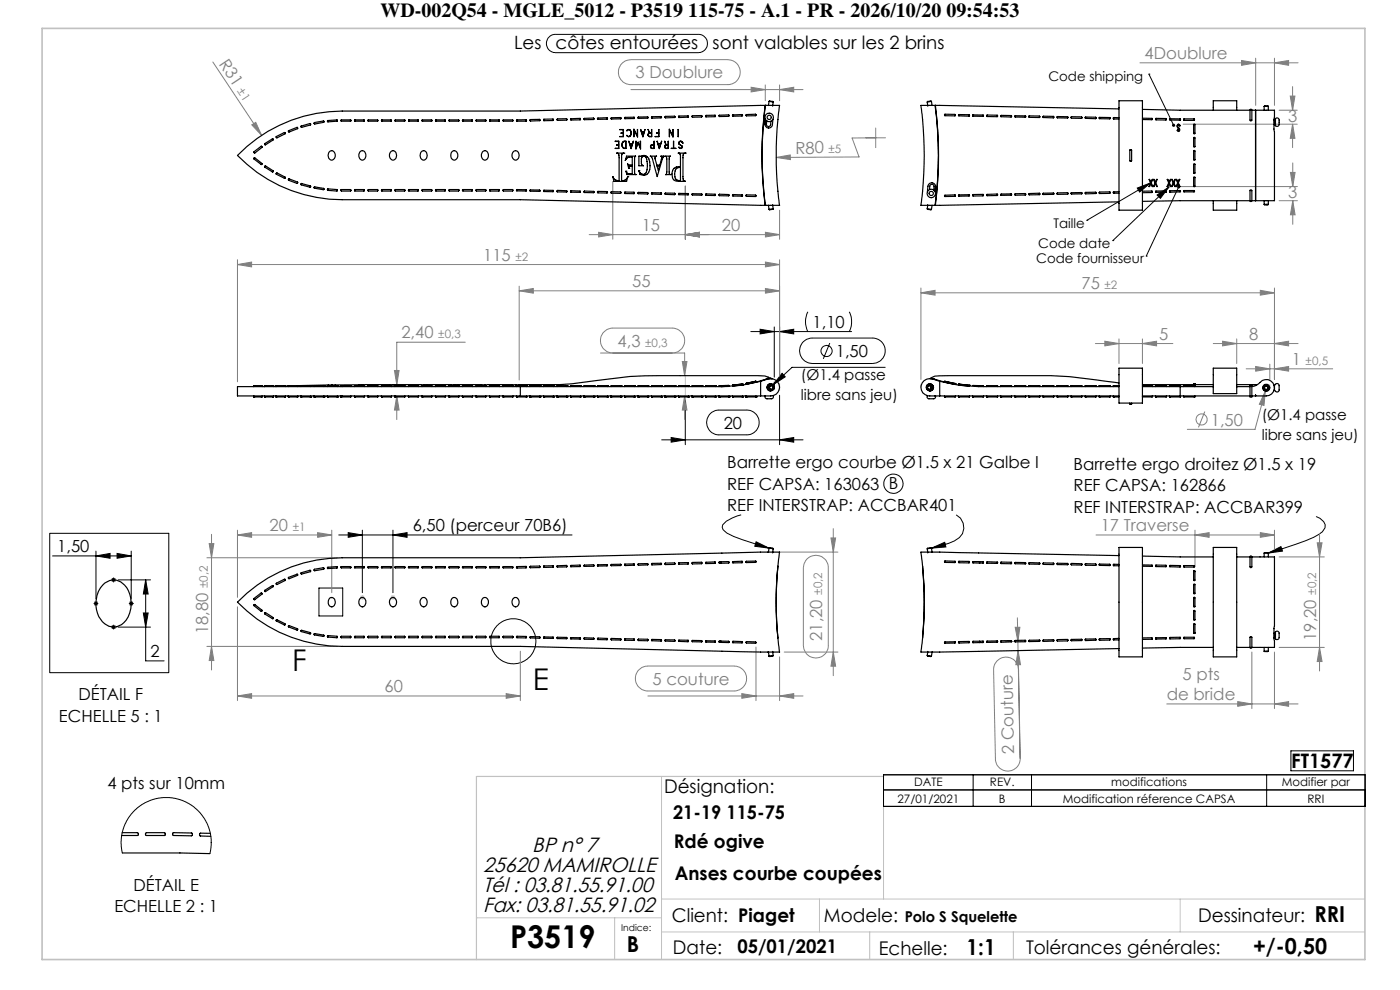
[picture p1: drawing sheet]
<svg xmlns="http://www.w3.org/2000/svg" width="297mm" height="210mm" viewBox="0 0 297 210" stroke-linecap="round" stroke-linejoin="round" font-family="sans-serif">
<g fill="none" stroke="#c0c0c0" stroke-width=".21">
<path d="M195.4 81.5v.8M269.4 81.6v.8M76.4 126.7h1M76.5 126.4l.7 .7M76.9 126.2v1M77.2 126.4l-.7 .7M82.9 126.7h1M83 126.4l.7 .7M83.4 126.2v1M83.7 126.4l-.7 .7M140.3 164.7v38.8M187.4 164.7v26"/>
<path d="M101.1 194.7h39.2M130.4 194.7v8.8M140.3 197.7h149.3M140.3 190.7h149.3M173.8 190.7v7M184.5 197.7v5.8M215 197.7v5.8M250.4 190.7v7"/>
<circle cx="163.5" cy="82.1" r=".74"/>
</g>
<path d="M187.4 164.7h-86.3v38.8" fill="none" stroke="#c0c0c0" stroke-width=".25"/>
<path d="M8.9 6h280.7v197.5h-280.7z" fill="none" stroke="#c0c0c0" stroke-width=".35"/>
<g fill="none" stroke="#808080" stroke-width=".21">
<path d="M45.2 13.2l10.3 15.5M131.8 13.6a2.65 2.65 0 0 1 2-.9h20.6a2.65 2.65 0 0 1 2.6 2.6 2.65 2.65 0 0 1-2.6 2.6h-20.6a2.65 2.65 0 0 1-2.4-1.5 2.65 2.65 0 0 1 .4-2.8zM133.8 19h36.6M159.3 18.5l3 .5-3 .5zM162.3 18v3.4M165.4 19l3-.5v1zM165.4 18v3.4M241.8 13.3h33.6M263.4 12.8l3 .5-3 .6zM266.4 12.3v10.1M270.4 13.3l3-.5v1.1zM270.4 12.3v10.1"/>
<path d="M274.2 18.4v5M53.4 26.5l.9-.5 1.2 2.7zM130 38.5v12.3M145.4 39.5v11.3M164.7 33.4l2.9-.5 .1 1zM183.7 29.2h4.2M185.8 29.2l-5 .1 1.4 4-17.5 .1M185.8 27.2v4.1M250.5 39.6h24.7M251 26.3h24.2M271.4 23.4h3.8M273.7 20.4h1l-.5 3z"/>
<path d="M273.8 36.6h.9l-.5 3zM274.2 26.3l.5 3h-1zM274.2 26.3v5M274.2 34.6v5M50.4 56.1l3-.5v1zM50.4 55.1v25.9M50.4 56.1h115M125 49.8h40.4M127 49.3l3 .5-3 .5zM145.4 49.8l3-.5v1zM162.4 55.6l3 .5-3 .5zM162.4 49.3l3 .5-3 .5z"/>
<path d="M165.4 55.1v25.3M165.4 44.6v6.2M271.4 42.6h3.8M274.2 42.6l.5 3h-.9zM274.2 42.6v5M83.7 78.6h1l-.5 3zM98.7 72.6h-14.5v9M110.1 61.7l3-.5v1zM110.1 60.7v19.9M110.1 61.7h55.3M127.4 74.9h17.8v4.8M130 74.9a2.65 2.65 0 0 1-2.6-2.7 2.65 2.65 0 0 1 2.6-2.6h12.6a2.65 2.65 0 0 1 2.6 2.6 2.65 2.65 0 0 1-2.6 2.7"/>
<path d="M144.3 79.7h.1M144.7 76.7h1l-.5 3zM162.4 61.2l3 .5-3 .5zM195.4 62.1l3-.5v1zM195.4 61.1v19.4M195.4 62.1h75M232.4 72.9h16.4M234.4 72.4l3 .5-3 .5zM237.4 71.9v5.2M242.4 72.9l3-.5v1zM242.4 71.9v5.2M257.4 72.9h18"/>
<path d="M259.4 72.4l3 .5-3 .5zM262.4 71.9v5.2M264.4 78.2h18.3M266.4 77.7l3 .5-3 .5zM267.4 61.6l3 .5-3 .5zM269.4 77.2v3.4M270.4 72.9l3-.5v1zM270.4 78.2l3-.5v1zM270.4 61.1v19.4M83.2 81.6h4.9M84.2 84l.5 3h-1zM84.2 84v5"/>
<path d="M144.3 84h.1M145.2 84l.5 3h-1zM145.2 84v5M255.6 87.3l-1.4 3.4M268.4 83l-.3 3-.9-.2zM268.4 83l-2.2 8.1h-14.3M43.9 118.3h27.7M44.4 115.3h1l-.5 3zM44.9 113.3v28.8M50.4 113.5l3-.5v1zM50.4 112.5v14.2M50.4 113.5h20"/>
<path d="M67.4 113l3 .5-3 .5zM70.4 112.5v13.2M165.3 117.1h12.5M171.2 118.6a2.65 2.65 0 0 1 2.9-.6 2.65 2.65 0 0 1 1.6 2.4v16.5a2.65 2.65 0 0 1-2.6 2.7 2.65 2.65 0 0 1-2.7-2.7v-16.5l.2-.9zM176.3 114.1h1l-.5 3zM176.8 112.1v31.2M232.5 113.5h37.9M253.5 113.5l3-.5v1zM253.5 112.5v7.7M267.4 113l3 .5-3 .5zM270.4 112.5v4.6M271.4 118.1h9.6"/>
<path d="M279.4 115.1h1.1l-.6 3zM279.9 113.1v29.2M43.9 137.1h27.7M44.9 137.1l.5 3h-1zM50.4 128.7v19.9M110.4 138.1v10.5M160.4 137.3v11.3M165.4 139.3v9.3M166.4 138.3h11.4M176.8 138.3l.5 3h-1zM215.4 133.1h1l-.5 3zM215.8 131l.1 5.1"/>
<path d="M215.9 136.1l.1 1.9M216 138l.5 3h-1zM216 138l.4 22.9M216.9 136l-3.6 .1M265.6 138.3v12M270.4 138.3v12M271.4 137.3h9.6M279.9 137.3l.6 3h-1.1zM50.4 147.6l3-.5v1zM50.4 147.6h60M107.4 147.1l3 .5-3 .5zM135.4 142.2a2.65 2.65 0 0 1 2-.9h18.4a2.65 2.65 0 0 1 2.6 2.6 2.65 2.65 0 0 1-2.6 2.7h-18.4a2.65 2.65 0 0 1-2.4-1.5 2.65 2.65 0 0 1 .4-2.9z"/>
<path d="M137.4 147.6h33M157.4 147.1l3 .5-3 .5zM165.4 147.6l3-.5v1zM211.5 140.2a2.65 2.65 0 0 1 2.9-.6 2.65 2.65 0 0 1 1.7 2.4l.3 18.9a2.63 2.63 0 0 1-2.5 2.7 2.63 2.63 0 0 1-2.7-2.6l-.4-18.9a2.67 2.67 0 0 1 .7-1.9zM247.5 149.3h27.9M262.6 148.8l3 .5-3 .5zM270.4 149.3l3-.5v1z"/>
<circle cx="254.9" cy="89" r="1.18"/>
</g>
<g fill="none" stroke="#000" stroke-width=".21">
<path d="M116.6 7.8l.5-.4 .6-.1h30.4a1.94 1.94 0 0 1 2 1.9 1.94 1.94 0 0 1-2 2h-30.2a1.95 1.95 0 0 1-1.8-1.3 1.95 1.95 0 0 1 .5-2.1zM243.7 15.7h.1M243.7 15.7l5.3 10.9M241.3 39.9l2.8-1.1-2.3 1.9zM244.1 38.8l-13.5 7.9M248 39.6l-11.9 11.4M250 39.6l-6.8 14.7M230.6 46.7h.1M236.1 51h.1M243.2 54.3h.1M245.5 41.4l2.5-1.8-1.8 2.5zM159.3 70.3h21.4"/>
<path d="M161.3 69.8l3 .5-3 .5zM164.3 69.3v10.7M165.4 70.3l3-.5v1zM165.4 69.3v11.1M165.9 79.2l.7 .7-2.6 1.7zM170.3 72.7l.1-.2a2.57 2.57 0 0 1 1.9-.8h12.8a2.7 2.7 0 0 1 2.7 2.7 2.7 2.7 0 0 1-2.7 2.7h-12.8a2.72 2.72 0 0 1-2.4-1.6 2.72 2.72 0 0 1 .4-2.8zM171.4 66.1l-.2 .3a4.8 4.8 0 0 0 .2 3.9M176 72.8l-1.3 3.3M180.2 66.1a4.7 4.7 0 0 1 0 4.2M187.8 77.9h-19.8l-4 3.7M140.4 93.3h30M142.4 92.8l3 .5-3 .5z"/>
<path d="M145.4 85v9.3M150.7 87.8l.1-.2a2.58 2.58 0 0 1 1.7-.6h5.9a2.63 2.63 0 0 1 2.6 2.6 2.63 2.63 0 0 1-2.6 2.6h-5.9a2.64 2.64 0 0 1-2.4-1.6 2.64 2.64 0 0 1 .6-2.8zM164.3 81v1.5M165.4 93.3l3-.5v1zM165.4 83.8v10.5M11.1 117.9h16.7M20.4 117.9l3-.5v1zM20.4 116.9v10.1M24.8 117.4l3 .5-3 .5zM27.8 116.9v10.1M71.9 113.5h49.5M73.9 113l3 .5-3 .5z"/>
<path d="M76.9 112.5v13.2M83.4 113.5l3-.5v1zM83.4 112.5v13.2M157.2 109.2a7.9 7.9 0 0 0-3.9 2.1l-.1 .5 .2 .6 .8 .7a49.1 49.1 0 0 0 8.9 3.2M160.4 114.9l2.7 1.4-3-.4zM197.6 116.3l2.8-1.3 .3 1zM202.8 109.2a3 3 0 0 1 1.7 2.9 3 3 0 0 1-2 2.7l-1.3 .5-3.6 1M269 117.3l2.7-1.4 .4 1zM279.2 109.6a2.21 2.21 0 0 1 1.9 2.4 6.9 6.9 0 0 1-4.1 2.7l-8 2.6M19.9 128h.9M20 127.7l.7 .7M20.4 127.5v1"/>
<path d="M20.7 127.7l-.7 .7M23.6 123h1M23.6 133h1M23.7 122.7l.7 .7M23.7 132.7l.7 .7M24.1 122.5v1M24.1 132.5v1M24.4 122.7l-.7 .7M24.4 132.7l-.7 .7M25.1 123h6.8M25.1 133h6.8M27.3 128h1.1"/>
<path d="M27.5 127.7l.7 .7M27.8 127.5v1M28.2 127.7l-.7 .7M30.4 130h1l-.5 3zM30.9 123v17.2h3.9M30.9 123l.5 3h-1zM67.7 124.7h5v6h-5zM273.9 159.3h13.2v4.2h-13.2zM187.4 164.4h102.2v6.7h-102.2zM206.4 164.4v6.7M218.8 164.4v6.7M268.7 164.4v6.7"/>
<path d="M289.6 167.6h-102.2"/>
<circle cx="175.4" cy="74.5" r="1.18"/>
<circle cx="189.5" cy="102.6" r="2.05"/>
<circle cx="108.9" cy="136" r="4.8"/>
</g>
<path d="M145.4 79.7v4.3M165.4 81.3v1.5M270.4 81.5v1.4M70.4 126.7v.3" fill="none" stroke="#c0c0c0" stroke-width=".21" stroke-dasharray="6.3 1.3 1.3 1.3 1.3 1.3"/>
<g fill="#000">
<path d="M248.8 26.3h-.1a.33 .33 0 0 0 0 .5 .33 .33 0 0 0 .4 .1l-.1-.3 .1 .3 .2-.3a.33 .33 0 0 0-.1-.3 .33 .33 0 0 0-.4 0zM241.3 39.9l2.8-1.1-2.3 1.9zM245.5 41.4l2.5-1.8-1.8 2.5zM249.8 39.4a.32 .32 0 0 0 0 .5 .32 .32 0 0 0 .5-.1 .32 .32 0 0 0-.1-.4l-.2 .2 .2-.2z"/>
<path d="M142.4 92.8l3 .5-3 .5zM165.4 93.3l3-.5v1zM165.9 79.2l-1.9 2.4 2.6-1.7zM165.4 70.3l3-.5v1zM161.3 69.8l3 .5-3 .5zM73.9 113l3 .5-3 .5zM83.4 113.5l3-.5v1zM30.9 123l.5 3h-1zM30.4 130h1l-.5 3zM20.4 117.9l3-.5v1zM24.8 117.4l3 .5-3 .5z"/>
<path d="M160.4 114.9l2.7 1.4-3-.4zM197.6 116.3l2.8-1.3 .3 1zM269 117.3l2.7-1.4 .4 1z"/>
</g>
<g fill="#808080">
<path d="M53.4 26.5l.9-.5 1.2 2.7z"/>
<path d="M164.7 33.4l2.9-.5 .1 1z"/>
<path d="M195.4 62.1l3-.5v1zM267.4 61.6l3 .5-3 .5zM162.4 55.6l3 .5-3 .5zM50.4 56.1l3-.5v1zM144.7 76.7h1l-.5 3zM145.2 84l.5 3h-1zM259.4 72.4l3 .5-3 .5zM270.4 72.9l3-.5v1zM162.4 61.2l3 .5-3 .5zM110.1 61.7l3-.5v1zM266.4 77.7l3 .5-3 .5zM270.4 78.2l3-.5v1zM50.4 113.5l3-.5v1zM67.4 113l3 .5-3 .5z"/>
<path d="M234.4 72.4l3 .5-3 .5zM242.4 72.9l3-.5v1zM268.4 83l-1.2 2.8 .9 .2zM84.2 84l.5 3h-1zM83.7 78.6h1l-.5 3zM145.4 49.8l3-.5v1zM127 49.3l3 .5-3 .5zM145.4 49.8l3-.5v1zM162.4 49.3l3 .5-3 .5zM273.8 36.6h.9l-.5 3zM274.2 42.6l.5 3h-.9zM274.2 26.3l.5 3h-1zM273.7 20.4h1l-.5 3zM270.4 13.3l3-.5v1.1zM263.4 12.8l3 .5-3 .6zM157.4 147.1l3 .5-3 .5zM165.4 147.6l3-.5v1zM262.6 148.8l3 .5-3 .5zM270.4 149.3l3-.5v1zM253.5 113.5l3-.5v1zM267.4 113l3 .5-3 .5zM50.4 147.6l3-.5v1zM107.4 147.1l3 .5-3 .5z"/>
<path d="M279.4 115.1h1.1l-.6 3zM279.9 137.3l.6 3h-1.1zM44.4 115.3h1l-.5 3zM44.9 137.1l.5 3h-1z"/>
<path d="M176.3 114.1h1l-.5 3zM176.8 138.3l.5 3h-1z"/>
<path d="M215.4 133.1h1l-.5 3zM216 138l.5 3h-1z"/>
<path d="M159.3 18.5l3 .5-3 .5zM165.4 19l3-.5v1z"/>
</g>
<g fill="none" stroke="#000" stroke-width=".25">
<path d="M50.4 33a31.1 31.1 0 0 1 22.2-9.4h37.8l55-1.2a80 80 0 0 0 0 21.2l-55-1.2h-37.8a31 31 0 0 1-22.2-9.4zM53.9 32.2l1.5-1.2 .2 .1-1.5 1.3h-.2zM53.9 33.5l1.7 1.2-.1 .2h-.1l-1.5-1.2zM56.1 30.5l1.7-1.1 .2 .2-1.7 1.2zM56.2 35.2l1.8 1-.1 .2-.1 .1-1.6-1.1zM58.6 29l1.9-.9v.3l-1.7 .8zM58.6 36.7l1.9 .9v.2l-1.9-.8zM61.2 27.8l1.8-.8 .2 .2-1.9 .8zM61.2 38l2 .7-.2 .2-1.8-.7zM63.9 26.8l2-.5-.1 .2-1.8 .5zM63.9 38.9l2 .5v.2l-2-.4zM66.6 39.7l2.1 .3v.2l-2-.3z"/>
<path d="M66.6 26l2.1-.3v.3l-1.9 .3zM69.5 25.6l2-.2 .1 .3-2.1 .2zM70 32.1a.92 .92 0 0 1 1.1 .4 .92 .92 0 0 1-.3 1.2 .77 .77 0 0 1-.9 0 .77 .77 0 0 1-.3-.9zM72.4 25.5l2-.1v.3h-2zM75.2 25.4h2.1v.3h-2.1zM76.4 32.2a.75 .75 0 0 1 .9-.1 .75 .75 0 0 1 .3 .9 .77 .77 0 0 1-.7 1 .77 .77 0 0 1-.8-1zM78.1 25.5l2-.1 .1 .3h-2.1zM81 25.4h2v.2l-2 .1zM82.9 32.2a.78 .78 0 0 1 1 0 .78 .78 0 0 1 .2 1 .76 .76 0 0 1-.8 .8 .76 .76 0 0 1-.7-1zM83.8 25.5l2.1-.1v.2l-2 .1zM86.7 25.4h2l.1 .3h-2.1zM89.3 32.3a.76 .76 0 0 1 .9-.2 .76 .76 0 0 1 .4 .9 .79 .79 0 0 1-.7 1 .79 .79 0 0 1-.8-1z"/>
<path d="M89.5 25.5l2.1-.1v.3h-2zM92.4 25.4h2l.1 .3h-2.1zM95.2 25.5l2.1-.1 .1 .2-2.1 .1zM95.8 32.3a.76 .76 0 0 1 .9-.2 .76 .76 0 0 1 .4 .9 .77 .77 0 0 1-.7 1 .77 .77 0 0 1-.8-1zM98.2 25.4h2v.2l-2 .1zM101 25.5l2-.1 .1 .3h-2.1zM102.5 32.1a.92 .92 0 0 1 1.1 .4 .92 .92 0 0 1-.2 1.1 .77 .77 0 0 1-1 .2 .77 .77 0 0 1-.3-1zM103.9 25.4h2v.3h-2zM106.7 25.5l2.1-.1v.2l-2 .1zM109 32.1a.84 .84 0 0 1 1 .2 .84 .84 0 0 1 .1 1 .75 .75 0 0 1-.9 .6 .75 .75 0 0 1-.6-.9l.1-.4zM109.6 25.4h2l.1 .2-2.1 .1zM112.5 25.4l2-.1v.3l-2 .1z"/>
<path d="M115.3 25.3h2l.1 .2-2 .1zM118.3 25.2h1.9l.1 .3h-2zM121.1 25.2l2-.1 .1 .2-2.1 .2zM123.9 25.1l2-.1 .1 .3-2 .1zM126.8 25.1l2-.1 .1 .2-2.1 .1zM129.7 25l2-.1v.3l-2.1 .1zM130.5 29.9h.8v1.6h-.8h.7v-1.5zM130.8 32.5h.1M130.8 32.5a.71 .71 0 0 1 .5 1v4.8h-.1a1.13 1.13 0 0 1-1.2-.8l.2 1h2.7l.3-1M130.8 32.5h1.5M131.2 30.7h-.4l.4 .1M131.5 27.5h.8v1.5h-.8h.7v-1.5z"/>
<path d="M132.2 30.1l.6-.2v1.6a.8 .8 0 0 1-.8-.5 .8 .8 0 0 1 .2-.9zM132.2 28.2h-.4h.4M132.2 30.1l.6-.1v1.5a.75 .75 0 0 1-.8-.5 .75 .75 0 0 1 .2-.9zM132.3 32.5a.69 .69 0 0 0-.4 1l.1 4.8a1.04 1.04 0 0 0 1.2-.8M132.3 32.5h.1M132.5 24.9h2l.1 .2-2.1 .1zM132.8 36.3h.1M132.8 36.3l.2 .7h1.8M133 27.7a.41 .41 0 0 1 .7-.1 .82 .82 0 0 1-.1 1.2M133 27.8a.38 .38 0 0 1 .6-.2l.3 .6-.1 .4M133 28.7a.38 .38 0 0 0 .6 .1l-.3 .2zM133 27.7v.1"/>
<path d="M133.2 37.5h.1M133.4 35.7l-.3-1 .4 .3h.6v-1.7a1.26 1.26 0 0 0-1.5 .7l.3-.9h1.9l-.2 .3v3.3l.2 .3M133.4 35.7h.1M133.4 35.7a.37 .37 0 0 1 .1-.4 .37 .37 0 0 1 .3-.1h.3v1.7a1.02 1.02 0 0 1-1.3-.6M133.6 30.5l-.2-.5 .5 1.5 .5-1.5-.2 .5M133.6 30.5l.3 .9 .3-.9M134.2 30.5h-.6M134.5 29h.1M134.8 37h.1M134.9 30h.1M134.9 30v1.6l.5-1.3 .5 1.3v-1.6l-.1 1.4-.4-1.2-.5 1.2M135.2 27.5h.1"/>
<path d="M135.2 28.9l-.7-1.5v1.6M135.2 27.5l.1 1.6-.8-1.6M135.4 24.8h2l.1 .2-2.1 .1zM135.5 33.1l.2 .1a1.68 1.68 0 0 1 1.8 .3 2.81 2.81 0 0 1-.3 3.5l-.6 .2-.8-.2-.3-.8a.87 .87 0 0 0 1 .8 .87 .87 0 0 0 .8-1v-1.8a.83 .83 0 0 0-.7-1l-.4 .2-.1 .9a.63 .63 0 0 0 .4 .9h-1zM135.5 36.2h.1M135.9 27.5l.2 .5h.6l.1-.5-.4 1.5zM136.1 28h.6l-.3 .9zM136.8 27.5h.1M137.5 27.5l.3 .7h.4M137.8 28.2l-.3 .3v.2l.3 .3h.5v-1.5l-.1 1.5-.6-.2v-.4l.6-.2M138 33.1h1.3l-.3 .2-.1 .3 .4 1.4h.7l.3-1.3a.31 .31 0 0 0-.1-.5l.7-.1-.4 .6-1.1 3.8-1.1-4.1zM138.2 24.8l2.1-.1v.2l-2 .2z"/>
<path d="M138.7 30.7l-.6 .1v.6l.7 .1v-1.5l-.1 1.5-.6-.2v-.4l.6-.1M139.4 35.2h.5l-.2 1zM139.6 30.5l-.2-.5 .5 1.5 .5-1.5-.2 .5M139.6 30.5l.3 .9 .3-.9M139.7 27.5h.1M139.7 27.5l.1 1.5h-.8h.7M139.7 28.2h-.4h.4M140.2 30.5h-.6M141 30h.1M141 30l.3 .7-.3 .3M141 31.2l.3 .3h.4M141 30l.3 .7h.4"/>
<path d="M141 31v.2M141.1 24.8l2-.1 .1 .2-2 .1zM141.2 37l.3-.5v-2.8l-.3-.6h1l-.2 .2v.4v3l.2 .3M141.2 37h.1M141.2 37h1M141.7 30h.1M141.7 30l.1 1.5h-.5l-.3-.3M141.7 30.8h-.4l-.3 .2M142 27.4l.7 1.5 .1-1.4v1.6l-.8-1.6v1.5zM142.2 37h.1M142.4 31.5h1zM142.9 31.5v-1.5v1.5"/>
<path d="M143.4 35.8l1-.3v2.8a.93 .93 0 0 1-1.2-1v-.7zM143.9 27.5h.1M143.9 29h.1M143.9 27.5v1.5M143.9 32.5a.69 .69 0 0 1 .5 1v1.8a1.6 1.6 0 0 0-1.6 .7 1.6 1.6 0 0 0-.1 1.7l.1 .3a1.32 1.32 0 0 0 1.2 .5h1.4a.69 .69 0 0 1-.5-1v-4a.68 .68 0 0 1 .5-1M143.9 32.5h.1M143.9 32.5h1.5M144 24.6h2l.1 .2-2.1 .1zM144 31.2l.1 .2zM144.1 30.1l.4-.2 .4 .5-.3-.3a.36 .36 0 0 0-.6 .1l.1 .4zM144.1 30.6l.7 .5-.3 .4-.4-.2M144.1 30.6l.6 .5-.2 .4h-.2"/>
<path d="M145.4 32.5h.1M146.8 24.6l2.1-.1v.3l-2 .1zM149.7 24.5l2-.1 .1 .3-2 .1zM152.5 24.5l2.1-.1 .1 .2-2.1 .1zM155.4 24.4l2-.1 .1 .2-2 .2zM158.3 24.3l2-.1 .1 .3-2.1 .1zM162.3 22.4a84.2 84.2 0 0 0 0 21.2M162.3 22.4h.1M162.7 25.6l-.1 .7a.44 .44 0 0 0 .4 .5 .44 .44 0 0 0 .5-.4v-.7M163.1 21.5h.5a.37 .37 0 0 1 .4 .1 .37 .37 0 0 1 0 .5l-.1 .4M163.1 21.5l-.1 .9M163.1 21.5l.9 .2"/>
<path d="M164 25.3l-.1 1.1a.8 .8 0 0 1-.9 .7 .8 .8 0 0 1-.7-.8l.1-1-.1 1.1M196.7 21.7l.1 .8M197.6 21.5l.1 .9M197.6 21.5h-.8l-.1 .2M197.6 21.5l-.9 .2M198.4 22.4a80 80 0 0 1 0 21.2M198.4 22.4a84.2 84.2 0 0 1 0 21.2M198.5 39.5l-.1 1.1M200.4 24.2l2.2 .1 .1 .2h-2.3zM203.4 24.3h2.2l.1 .2-2.3 .1zM206.4 24.4h2.2v.3h-2.2zM209.4 24.4h2.2v.3h-2.2z"/>
<path d="M212.4 24.5h2.2v.3h-2.3zM215.3 24.6h2.3v.2h-2.3zM218.3 24.6h2.2l.1 .2-2.3 .1zM221.3 24.7h2.2l.1 .2h-2.3zM224.3 24.7l2.2 .1 .1 .2h-2.3zM227.3 24.8h2.1l.1 .3h-2.2zM230.2 24.9h2.2l.1 .2h-2.2zM233.2 24.9h2.2l.1 .2-2.2 .1zM237.4 23.1l-42-.7a80 80 0 0 1 0 21.2l42-.8M237.4 25h-1.2l.1 .3h1.1M237.4 21.4h5v23.2h-5zM239.7 31.8h.4l-.1 2.4-.3-.1z"/>
<path d="M242.4 25.1h2v.3h-2M242.4 23.2l8 .2h14.8M243.8 38.1l.4 .6 .3-.6-.3 .7 .4 .8h-.2l-.2-.7-.3 .7h-.2l.4-.8zM244.7 38.1h.1l.3 .6 .3-.6h.1l-.3 .7 .3 .8h-.1l-.3-.7-.3 .7h-.1l.3-.8zM245.1 25.1h2.3v.3h-2.2zM247.6 38.1h.2l.2 .6 .3-.6h.1l-.3 .7 .3 .8h-.1l-.3-.7-.3 .7h-.1l.3-.8zM248.2 25.2h2.2v.2l-2.2 .1zM248.6 38.1l.4 .6 .3-.6-.3 .7 .4 .8h-.2l-.2-.7-.3 .7h-.2l.4-.8zM249.5 38.1h.1l.3 .6 .3-.6h.1l-.3 .7 .3 .8h-.1l-.3-.7-.3 .7h-.1l.3-.8zM249.8 26.4h.4l.2 .3h-.1l-.3-.2a.41 .41 0 0 0-.2 .4 .41 .41 0 0 0 .4 .3 .33 .33 0 0 1 .1 .5 .33 .33 0 0 1-.5 .1v-.3l.1 .2a.25 .25 0 0 0 .3-.2 .25 .25 0 0 0-.3-.3 .54 .54 0 0 1-.1-.8zM251.1 25.3l2.3-.1v.3h-2.2zM253.2 37.6h.3l-.1 2-.2-.1z"/>
<path d="M253.2 34.8h.3v1.9l-.1 .1-.2-.1zM253.2 29.2h.3l-.1 2-.2-.1zM253.3 32h.2l-.1 2-.2-.1zM253.3 26.3l.2 .1v1.9l-.1 .1-.2-.1zM257.4 23.4v-2h5v2M265.2 23.4a.19 .19 0 0 1 .2-.2 .19 .19 0 0 1 .2 .2M265.2 23.4v2.1a.19 .19 0 0 0 .2 .2 .19 .19 0 0 0 .2-.2v-2.1M265.6 23.4h4.8v19.2h-4.8M266.3 23.4v19.2M266.4 23.4v19.2M268.2 22.6h.9M268.2 22.6v.8"/>
<path d="M269.1 22.6v.8M270.3 25.4h.1M270.3 26.4h.1M270.4 25.4v1M270.4 26.4l.2 .3M270.6 25.2a.54 .54 0 0 1 .7 0 .54 .54 0 0 1 .1 .7v.2a.49 .49 0 0 1-.2 .6 .49 .49 0 0 1-.6 0M270.6 25.2v1.5M270.6 25.2l-.2 .2M69.5 40.1l2 .1 .1 .2-.1 .1-2-.1zM72.3 40.3l2.1-.1v.3h-2zM75.2 40.2h2l.1 .3h-2zM78.1 40.2h2l.1 .3h-2.1z"/>
<path d="M81 40.2h2v.2l-2 .1zM83.8 40.3l2-.1 .1 .3h-2zM86.7 40.2h2l.1 .3h-2.1zM89.5 40.2h2l.1 .3h-2zM92.4 40.2h2l.1 .3h-2zM95.2 40.3l2.1-.1 .1 .2-2.1 .1zM98.1 40.3l2.1-.1v.3h-2zM101 40.2h2l.1 .3h-2zM103.9 40.2h2v.3h-2zM106.7 40.2h2.1v.3h-2zM109.6 40.3l2.1-.1v.3h-2.1zM112.5 40.3h2v.3h-2z"/>
<path d="M115.3 40.3l2.1 .1v.2h-2zM118.2 40.5h2l.1 .2h-2.1zM121.1 40.5h2v.3h-2zM123.9 40.6h2.1v.2h-2zM126.8 40.7l2-.1 .1 .3h-2zM129.6 40.7h2.1v.2l-2 .1zM132.5 40.8h2l.1 .3h-2zM135.4 40.8h2v.3h-2zM138.3 40.9h2v.2l-2 .1zM141.1 41h2l.1 .2h-2.1zM144 41l2 .1 .1 .2h-2.1zM146.8 41.1h2.1v.3h-2z"/>
<path d="M149.7 41.2h2l.1 .2h-2zM152.6 41.2l2 .1 .1 .1-2.1 .1zM155.4 41.3h2.1v.2l-2 .1zM158.3 41.3l2 .1 .1 .2-2 .1zM162.3 43.6h.1M163 43.5l.1 .9M163.9 43.4l.1 .9M164 44.3l-.7 .2-.2-.1M164 44.3l-.9 .1M196.7 44.3l.7 .2 .2-.1M196.7 44.3l.9 .1M196.8 43.4l-.1 .9"/>
<path d="M197.2 40.2v-.7a.46 .46 0 0 1 .5-.4 .46 .46 0 0 1 .5 .5l-.1 .7M197.7 43.5l-.1 .9M198.4 40.6l.1-1a.81 .81 0 0 0-.8-.8 .81 .81 0 0 0-.8 .7l-.2 1.2M200.4 41.4l2.2-.1 .1 .3-2.3 .1zM203.4 41.3h2.2l.1 .2-2.3 .1zM206.4 41.3l2.2-.1v.3l-2.2 .1zM209.3 41.2h2.2l.1 .2-2.2 .1zM212.3 41.2l2.3-.1v.3h-2.3zM215.3 41.2l2.2-.1 .1 .2-2.2 .1zM218.3 41.1l2.2-.1 .1 .2-2.3 .1zM221.3 41l2.2-.1 .1 .3-2.3 .1zM224.3 40.9h2.2l.1 .2-2.3 .1z"/>
<path d="M227.2 40.9l2.3-.1v.3l-2.2 .1zM230.2 40.8h2.3v.2l-2.2 .1zM233.2 40.8l2.2-.1 .1 .2-2.2 .2zM237.4 40.7h-1.2v.3h1.2M242.4 40.6h2v.2l-2 .1M245.2 40.5h2.2v.2l-2.2 .1zM248.2 40.5l2.2-.1v.2l-2.2 .2zM251.1 40.5l2.3-.1v.3h-2.3zM257.4 42.6v2h5v-2M265.2 42.6v-2.1a.19 .19 0 0 1 .2-.2 .19 .19 0 0 1 .2 .2v2.1M265.2 42.6a.19 .19 0 0 0 .2 .1 .19 .19 0 0 0 .2-.1M265.2 42.6l-22.8 .1"/>
<path d="M268.2 43.3h.9M268.2 42.6v.7M269.1 42.6v.7M237.4 78.1h5v7.4h-5zM257.4 78.1h5v5.4h-5zM50.4 82h102.7a35.3 35.3 0 0 0 10.2-1.7 1.84 1.84 0 0 1 2.1 1.7 1.84 1.84 0 0 1-1.9 2h-113.1zM53.8 81.8h1.8v.2h.5v-.2M53.8 84.2h1.8M53.8 81.8h.1M53.8 84.2h.1M53.8 81.8v.2M53.8 84v.2"/>
<path d="M55.6 84.2h.1M55.6 84v.2M56.1 81.8h1.9v.2M56.1 81.8h.1M56.1 84.2h.1M56.1 84v.2M58 84v.2h-1.9M58.6 81.8h1.9M58.6 81.8h.1M58.6 84.2h.1M58.6 81.9h-.6M58.6 81.8v.2"/>
<path d="M58.6 84v.2M60.5 81.8h.1M60.5 81.9h.7M60.5 84v.2h-1.9M60.5 81.8v.2M61.2 84.2h1.9M61.2 81.8h2M61.2 84.2h.1M61.2 81.8h.1M61.2 81.8v.2M61.2 84v.2M63.1 84.2h.1"/>
<path d="M63.2 81.8v.2M63.2 84v.2M63.9 84.2h2M63.9 84.2h.1M63.9 84v.2M65.9 81.8h-2v.2M65.9 84.2h.1M65.9 81.8h.1M65.9 81.8v.2M65.9 84v.2M66.6 84.2h2.1M66.6 84.2h.1"/>
<path d="M66.6 84v.2M68.7 81.8h-2.1v.2M68.7 84.2h.1M68.7 81.8h.1M68.7 81.8v.2M68.7 84v.2M69.5 84.2h2.1M69.5 84.2h.1M69.5 84v.2M70.3 81.7h.2M71.1 81.6l-7.9 .2M71.6 81.8h-2.1v.2"/>
<path d="M71.6 81.8h.1M71.6 84.2h.1M71.6 81.8v.2M71.6 84v.2M72.3 82v-.2h2.1v.2M72.3 84.2h.1M72.3 84v.2M74.4 84v.2h-2.1M75.2 82v-.2h2.1v.2M75.2 84.2h.1M75.2 84v.2M76.1 81.6h.8"/>
<path d="M76.1 81.6l-5 .1M76.8 81.6h.2M77.3 84v.2h-2.1M78.1 82v-.2h2.1v.2M78.1 84.2h.1M78.1 84v.2M80.2 84v.2h-2.1M80.9 82v-.2h2.1v.2M80.9 84.2h.1M80.9 84v.2M83 84v.2h-2.1M83.3 81.6h.2"/>
<path d="M83.8 82v-.2h2.1v.2M83.8 84.2h.1M83.8 84v.2M85.9 84v.2h-2.1M86.6 84.2h.1M86.6 84v.2M86.7 82v-.2h2.1v.2M88.8 84v.2h-2.1M89.1 81.6h-12.2M89.1 81.6h7.3M89.5 82v-.2h2.1v.2M89.5 84.2h.1"/>
<path d="M89.5 84v.2M89.9 81.6h.1M91.6 84v.2h-2.1M92.4 82v-.2h2.1v.2M92.4 84.2h.1M92.4 84v.2M94.5 84v.2h-2.1M95.2 82v-.2h2.2v.2M95.2 84.2h.1M95.2 84v.2M96.3 81.6h.2M97.4 84v.2h-2.2"/>
<path d="M98.1 82v-.2h2.1v.2M98.1 84.2h.1M98.1 84v.2M100.2 84v.2h-2.1M101 82v-.2h2.1v.2M101 84.2h.1M101 84v.2M102.8 81.6h.2M103.1 84v.2h-2.1M103.9 82v-.2h2v.2M103.9 84.2h.1M103.9 84v.2"/>
<path d="M105.9 84v.2h-2M106.7 82v-.2h2.1v.2M106.7 84.2h.1M106.7 84v.2M108.8 84v.2h-2.1M109.3 81.6h.2M109.6 84.2h2.1M109.6 84.2h.1M109.6 84v.2M110.4 82v2M111.7 81.8h-2.1v.2M111.7 84.2h.1"/>
<path d="M111.7 81.8h.1M111.7 81.8v.2M111.7 84v.2M112.4 84.2h2.1M112.4 84.2h.1M112.4 84v.2M114.5 81.8h-2.1v.2M114.5 81.8h.1M114.5 84.2h.1M114.5 81.8v.2M114.5 84v.2M115.3 84.2h2.1"/>
<path d="M115.3 84.2h.1M115.3 84v.2M117.4 81.8h-2.1v.2M117.4 81.8h.1M117.4 84.2h.1M117.4 81.8v.2M117.4 84v.2M118.2 84.2h2.1M118.2 84.2h.1M118.2 84v.2M120.3 81.8h-2.1v.2M120.3 81.8h.1"/>
<path d="M120.3 84.2h.1M120.3 81.8v.2M120.3 84v.2M121 84.2h2.2M121 84.2h.1M121 84v.2M123.2 81.8h-2.2v.2M123.2 81.8h.1M123.2 84.2h.1M123.2 81.8v.2M123.2 84v.2M123.9 84.2h2.1"/>
<path d="M123.9 84.2h.1M123.9 84v.2M126 81.8h-2.1v.2M126 81.8h.1M126 84.2h.1M126 81.8v.2M126 84v.2M126.8 84.2h2.1M126.8 84.2h.1M126.8 84v.2M128.9 81.8h-2.1v.2M128.9 81.8h.1"/>
<path d="M128.9 84.2h.1M128.9 81.8v.2M128.9 84v.2M129.6 84.2h.1M129.6 84v.2M129.6 84.2h2.1M131.7 81.8h-2.1v.2M131.7 81.8h.1M131.7 84.2h.1M131.7 81.8v.2M131.7 84v.2M132.5 84.2h2.1"/>
<path d="M132.5 84.2h.1M132.5 84v.2M134.6 81.8h-2.1v.2M134.6 81.8h.1M134.6 84.2h.1M134.6 81.8v.2M134.6 84v.2M135.4 84.2h2M135.4 84.2h.1M135.4 84v.2M137.4 81.8h-2v.2M137.5 84.2h.1"/>
<path d="M137.5 81.8h.1M137.5 81.8v.2M137.5 84v.2M138.2 84.2h2.1M138.2 84.2h.1M138.2 84v.2M140.3 81.8h-2.1v.2M140.3 81.8h.1M140.3 84.2h.1M140.3 81.8v.2M140.3 84v.2M141.1 84.2h2.1"/>
<path d="M141.1 84.2h.1M141.1 84v.2M143.2 81.8h-2.1v.2M143.2 81.8h.1M143.2 84.2h.1M143.2 81.8v.2M143.2 84v.2M143.9 84.2h2.1M143.9 84.2h.1M143.9 84v.2M146 81.8h-2.1v.2M146 84.2h.1"/>
<path d="M146 81.8h.1M146 81.8v.2M146 84v.2M146.8 84.2h2.1M146.8 84.2h.1M146.8 84v.2M148.9 81.8h-2.1v.2M148.9 84.2h.1M148.9 81.8h.1M148.9 81.8v.2M148.9 84v.2M149.7 84.2h2.1"/>
<path d="M149.7 84.2h.1M149.7 84v.2M151.8 81.8h-2.1v.2M151.8 84.2h.1M151.8 81.8h.1M151.8 81.8v.2M151.8 84v.2M152.5 84.2h2.2M152.5 84.2h.1M152.5 84v.2M154.6 81.8h.1M154.6 81.8h-2.1v.2"/>
<path d="M154.7 81.9l-1.8 .1M154.7 84.2h.1M154.7 84v.2M155.4 81.7h.1M155.4 84.2h2.1M155.4 84.2h.1M155.4 84v.2M157.4 81.4h.1M157.4 81.5l-1.9 .2M157.5 81.7l-2.1 .2M157.5 81.7h.1M157.5 81.4h.1"/>
<path d="M157.5 81.4l-.1 .1M157.5 84.2h.1M157.5 81.4v.3M157.5 84v.2M158.3 81.3h.1zM158.3 84.2h2.1M158.3 84.2h.1M158.3 84v.2M160.3 80.9h.1M160.3 80.9l-1.9 .4M160.4 81.1l-2.1 .4M160.4 84.2h.1"/>
<path d="M160.4 84v.2M161.4 80.9v3.1M162.3 84a.57 .57 0 0 0 .2 .6 .57 .57 0 0 0 .7 0h.4a.43 .43 0 0 0 .4-.6M163.2 80.3h.3M163.3 80.3l-.6 .1-2.3 .7v-.2M163.5 80.2l.3 .2-1.5-.6-1.6-.1h-17.5a98.2 98.2 0 0 0-19.2 1.4 60.3 60.3 0 0 1-12 .5h-15.6M163.6 81.8a.45 .45 0 0 0-.6 .4 .45 .45 0 0 0 .6 .4M164.1 82.5a.75 .75 0 0 0-.4-1 .75 .75 0 0 0-1 .6 .75 .75 0 0 0 .8 .8M196.6 82.5a.75 .75 0 0 1 .5-1 .75 .75 0 0 1 .9 .7 .75 .75 0 0 1-.8 .7M196.7 84a.55 .55 0 0 0 .2 .6 .55 .55 0 0 0 .7 0h.3a.44 .44 0 0 0 .5-.1 .44 .44 0 0 0 0-.5M197.2 81.8a.45 .45 0 0 1 .5 .4 .45 .45 0 0 1-.5 .4M197.2 80.3h.4"/>
<path d="M197.4 80.2l.9-.4 1.1-.1h14.9a98.1 98.1 0 0 1 18.4 .9l4.7 .6M197.5 80.3l2.9 .7v-.1M199.4 80.9l4.1 .8 4.1 .3h29.8M199.4 80.9a2.92 2.92 0 0 0-3.4-.2 1.83 1.83 0 0 0-.5 2.1 1.83 1.83 0 0 0 1.7 1.2h40.2M199.4 80.9v3.1M200.4 81.1l2.3 .5M200.4 80.9l2.2 .4M200.4 84.2h.1M200.4 84v.2M202.6 81.3l.1 .1M202.7 81.4h.1M202.7 84v.2h-2.3"/>
<path d="M203.3 81.7h.1M203.3 81.7l2.4 .2M203.3 81.5l2.4 .2M203.3 81.5h.1M203.3 84.2h.1M203.3 81.5v.2M203.3 84v.2M205.7 81.7h.1M205.7 84v.2h-2.4M206.3 81.8h1.5M206.3 84.2h.1M206.3 84v.2"/>
<path d="M207.8 81.8h.8v.2M208.6 84v.2h-2.3M209.3 81.8h2.3v.2M209.3 84.2h.1M209.3 81.8h.1M209.3 81.8v.2M209.3 84v.2M211.6 84v.2h-2.3M212.3 81.8h2.3v.2M212.3 81.8h.1M212.3 84.2h.1M212.3 81.8v.2"/>
<path d="M212.3 84v.2M214.6 84v.2h-2.3M215.3 81.8h2.3v.2M215.3 84.2h.1M215.3 81.8h.1M215.3 81.8v.2M215.3 84v.2M217.6 84v.2h-2.3M218.3 81.8h2.3v.2M218.3 81.8h.1M218.3 84.2h.1M218.3 81.8v.2"/>
<path d="M218.3 84v.2M220.6 84v.2h-2.3M221.3 81.8h2.3v.2M221.3 84.2h.1M221.3 81.8h.1M221.3 81.8v.2M221.3 84v.2M223.6 84v.2h-2.3M224.3 81.8h2.3v.2M224.3 81.8h.1M224.3 84.2h.1M224.3 81.8v.2"/>
<path d="M224.3 84v.2M226.6 84v.2h-2.3M227.2 81.8h2.3v.2M227.2 84.2h.1M227.2 81.8h.1M227.2 81.8v.2M227.2 84v.2M229.5 84v.2h-2.3M230.2 81.8h2.3v.2M230.2 84.2h.1M230.2 81.8h.1M230.2 81.8v.2"/>
<path d="M230.2 84v.2M232.5 84v.2h-2.3M233.2 81.8h2.3v.2M233.2 84.2h.1M233.2 81.8h.1M233.2 81.8v.2M233.2 84v.2M235.5 84v.2h-2.3M236.2 84.2h1.2M236.2 81.8h1.2M236.2 84.2h.1M236.2 81.8h.1"/>
<path d="M236.2 81.8v.2M236.2 84v.2M239.7 85.5v.2h.4v-.2M242.4 81.6h15M242.4 81.8h2v.2M242.4 82h15M242.4 84h22.8M244.4 84v.2h-2M245.1 81.8h2.3v.2M245.1 84.2h.1M245.1 81.8h.1M245.1 81.8v.2"/>
<path d="M245.1 84v.2M247.4 84v.2h-2.3M248.1 81.8h2.3v.2M248.1 81.8h.1M248.1 84.2h.1M248.1 81.8v.2M248.1 84v.2M250.4 82v2M250.4 84v.2h-2.3M251.1 84v.2h2.3M253.2 81.4h.1M253.2 81.4h.3"/>
<path d="M253.2 81.8h.1M253.2 81.7h.3M253.2 81.4v.4M253.4 81.8h-2.3v.2M253.4 81.8h.1M253.4 81.8v.2M253.4 84v.2M253.5 84l-.1 .2M253.5 81.4v.6M262.4 82h2.8M262.4 81.6h4.3M265.2 81.7h.4v2.5h-.4z"/>
<path d="M265.6 82a3.1 3.1 0 0 0 2.2-1.3 1.74 1.74 0 0 1 2.5 1.1 1.74 1.74 0 0 1-1.7 2.2h-3M266.3 84v-.2l.1 .2M270.3 81.8h.1M270.3 82.8h.1M270.4 81.8l.2-.3a.54 .54 0 0 1 .7 .1 .54 .54 0 0 1 .1 .7v.1a.49 .49 0 0 1-.2 .6 .49 .49 0 0 1-.6 0l-.2-.2M270.4 81.8v1M121.1 119.9h1.9l.1 .2-2 .1zM123.9 119.9l2-.1 .1 .2-2.1 .1zM126.8 119.9l2-.1 .1 .2-2.1 .1zM129.6 119.8l2.1-.1v.2l-2.1 .1zM132.5 119.7l2-.1 .1 .3-2 .1zM135.4 119.6l2-.1v.3l-2 .1z"/>
<path d="M138.3 119.5h2v.2l-2 .1zM141.1 119.5l2-.1 .1 .3-2.1 .1zM144 119.4l2-.1v.3l-2 .1zM146.8 119.3h2l.1 .2-2 .1zM149.7 119.3l2-.1 .1 .3h-2.1zM152.9 119.2h1.8l-.1 .2-1.7 .1M152.9 119.2v.3M152.9 119.2h-.4l.1 .3h.3M155.4 119.1h2l.1 .2-2 .1zM158.3 119.1l2-.1 .1 .3h-2.1zM163.1 116.3l.5-.1a.4 .4 0 0 1 .4 .2 .4 .4 0 0 1-.1 .5v.4M163.1 116.3l-.1 .9"/>
<path d="M163.1 116.3l.9 .1M196.7 116.4l.1 .9M197.6 116.3h-.8l-.1 .1M197.6 116.3l.1 .9M197.6 116.3l-.9 .1M200.4 119.1h2.2l.1 .2h-2.3zM203.4 119.1h2.2l.1 .2-2.3 .1zM207.8 119.1v.3M207.8 119.1h-1.4l-.1 .3h1.5M207.8 119.1l.8 .1v.2h-.8M209.3 119.2h2.3v.2l-2.2 .1zM212.3 119.3h2.3v.2h-2.2z"/>
<path d="M215.3 119.3h2.3v.3h-2.3zM218.3 119.4h2.3v.2l-2.3 .1zM221.3 119.4h2.2l.1 .3h-2.2zM224.3 119.5h2.2l.1 .2-2.3 .1zM227.3 119.5l2.2 .1v.2h-2.2zM230.3 119.6h2.1l.1 .3h-2.2zM233.2 119.7h2.2l.1 .2h-2.2zM237.4 117.9l-42-.8a80 80 0 0 1 0 21.2l42-.7M237.4 119.7l-1.2 .1 .1 .2h1.1M237.4 116.1h5v23.2h-5zM242.4 119.8l2 .1v.2h-2M242.4 118l15 .1"/>
<path d="M245.1 119.9h2.2l.1 .2-2.2 .1zM248.1 120h2.3v.2h-2.3zM257.4 116.1h5v23.2h-5zM262.4 118.1h2.8M265.2 118.1a.19 .19 0 0 1 .2-.2 .19 .19 0 0 1 .2 .2M265.2 118.1v2.1a.19 .19 0 0 0 .2 .2 .19 .19 0 0 0 .2-.2v-2.1M265.6 118.1h4.8l-.1 17.2M268.2 117.3h.9M268.2 117.3v.8M269.1 117.3v.8M21.8 124.1a3.1 3.1 0 0 1 5.1 .6 6 6 0 0 1-1.1 7.8 3.3 3.3 0 0 1-4.8-1.7 6.3 6.3 0 0 1 .8-6.7zM53.9 127l1.5-1.2 .2 .1-1.6 1.3z"/>
<path d="M53.9 128.2l1.7 1.2-.1 .2-.1 .1-1.5-1.2zM56.1 125.3l1.8-1.1 .1 .3-1.7 1zM56.2 130l1.7 1v.2l-1.7-1zM58.6 123.7l1.9-.8v.2l-1.7 .9zM58.6 131.5l1.9 .8v.3l-1.9-.9zM61.2 122.5l1.8-.7 .2 .1-1.9 .9zM61.2 132.7l2 .8-.2 .2-1.8-.7zM63.9 121.5l2-.5-.1 .3-1.8 .5zM63.9 133.7l2 .5v.2l-2-.4zM66.6 120.8l2-.4 .1 .1v.2l-1.9 .4zM66.6 134.5l2.1 .2v.2l-2-.2zM69.5 120.3l2-.1 .1 .2-2.1 .2z"/>
<path d="M69.5 134.9l2 .1 .1 .2-2.1-.1zM70 126.9a.95 .95 0 0 1 1.1 .5 .95 .95 0 0 1-.3 1.1 .83 .83 0 0 1-1-.1 .83 .83 0 0 1-.1-1zM72.3 120.3l2.1-.1v.2l-2 .1zM72.4 135h2v.2l-2 .1zM75.2 120.2h2.1v.2l-2.1 .1zM75.3 135h1.9l.1 .2-2.1 .1zM76.5 126.9a.95 .95 0 0 1 1.1 .4 .95 .95 0 0 1-.2 1.1 .78 .78 0 0 1-1 .1 .78 .78 0 0 1-.3-.9zM78.1 120.2h2l.1 .2-2.1 .1zM78.1 135h2l.1 .2-2.1 .1zM80.9 135h2l.1 .2-2 .1zM81 120.2h2v.2l-2 .1zM82.8 127.1a.83 .83 0 0 1 1.1-.1 .83 .83 0 0 1 .2 1.1 .74 .74 0 0 1-.9 .6 .74 .74 0 0 1-.6-.9z"/>
<path d="M83.8 135h2l.1 .2-2 .1zM83.9 120.2h2v.2l-2 .1zM86.7 120.2h2l.1 .2-2.1 .1zM86.7 135h2l.1 .2-2.1 .1zM89.4 127a.84 .84 0 0 1 1.1 .1 .84 .84 0 0 1 .1 1 .74 .74 0 0 1-.9 .6 .74 .74 0 0 1-.6-.9v-.4zM89.6 120.2h2v.2l-2 .1zM89.6 135h1.9l.1 .2-2 .1zM92.4 120.2h2l.1 .2-2.1 .1zM92.4 135h2l.1 .2-2 .1zM95.3 120.2h2l.1 .2-2.1 .1zM95.3 135h2l.1 .2-2.1 .1zM95.9 127a.87 .87 0 0 1 1.1 .1 .87 .87 0 0 1 0 1.2 .76 .76 0 0 1-1 .3 .76 .76 0 0 1-.4-1z"/>
<path d="M98.1 120.2h2.1v.2l-2 .1zM98.1 135h2.1v.2l-2 .1zM101 135h2l.1 .2-2.1 .1zM101 120.2h2l.1 .2-2.1 .1zM102.5 126.9a.95 .95 0 0 1 1.1 .4 .95 .95 0 0 1-.2 1.1 .78 .78 0 0 1-1 .1 .78 .78 0 0 1-.3-.9zM103.9 120.2h2v.2l-2 .1zM103.9 135h2v.2l-2 .1zM106.7 120.2h2.1v.2l-2 .1zM106.8 135h1.9l.1 .2-2 .1zM108.8 127.1a.83 .83 0 0 1 1.1-.1 .83 .83 0 0 1 .2 1.1 .74 .74 0 0 1-.9 .6 .74 .74 0 0 1-.6-.9zM109.6 120.2l2-.1 .1 .3-2 .1zM109.6 135h2l.1 .2-2 .1z"/>
<path d="M112.5 120.1h2v.2l-2 .1zM112.5 135l2 .1v.2h-2zM115.3 120.1l2-.1 .1 .3-2 .1zM115.3 135.1h2.1v.3h-2zM118.2 120l2-.1 .1 .3-2.1 .1zM118.2 135.2h2l.1 .3h-2.1zM121.1 135.2l2.1 .2-.1 .2-2-.1zM123.9 135.4h2.1v.2h-2zM126.8 135.4h2l.1 .2-2.1 .1zM129.7 135.4l2 .1v.2h-2zM132.5 135.5h2l.1 .3h-2zM135.4 135.6l2.1 .1-.1 .2h-2z"/>
<path d="M138.3 135.6l2 .1v.2h-2zM141.1 135.7h2l.1 .3h-2.1zM144 135.8h2v.3h-2zM146.9 135.8l2 .1v.2h-2zM149.7 136h2l.1 .2h-2.1zM152.9 136l1.8 .1-.1 .2h-1.7M152.9 136v.3M152.9 136h-.4l.1 .3h.3M155.4 136.1h2.1v.2h-2zM158.3 136.1l2 .1 .1 .2h-2zM163 138.3l.1 .9M163.9 138.2l.1 .9"/>
<path d="M164 139.1l-.6 .2-.3-.1M164 139.1l-.9 .1M165 120.1l.4-3-55 1.2h-37.8a30.9 30.9 0 0 0-22.2 9.4 30.9 30.9 0 0 0 22.2 9.4h37.8l55 1.2-.4-3M165 120.1a82.1 82.1 0 0 0 0 15.2M165 120.1a74.7 74.7 0 0 0 0 15.2M196.7 139.1l.2 .1h.7M196.7 139.1l.9 .1M196.8 138.2l-.1 .9M197.7 138.3l-.1 .9M200.4 136.2l2.2-.1 .1 .3h-2.3zM203.4 136.1h2.2l.1 .2-2.3 .1zM207.8 136l-1.5 .1 .1 .2h1.4"/>
<path d="M207.8 136v.3M207.8 136h.8v.2l-.8 .1M209.3 136h2.3v.2l-2.2 .1zM212.3 136l2.3-.1v.3h-2.2zM215.3 135.9l2.2-.1 .1 .3-2.3 .1zM218.3 135.8h2.3v.2l-2.3 .1zM221.3 135.8l2.2-.1 .1 .3-2.3 .1zM224.3 135.7l2.1-.1 .2 .3-2.3 .1zM227.3 135.6h2.2v.2l-2.2 .1zM230.3 135.6l2.2-.1v.3l-2.2 .1zM233.2 135.5h2.2l.1 .2-2.2 .1zM237.4 135.4l-1.2 .1v.2h1.2"/>
<path d="M242.4 135.3l2 .1v.2h-2M245.1 135.3l2.3-.1v.3l-2.2 .1zM248.1 135.2h2.3v.2l-2.2 .1zM251.1 120h2.2l.1 .2-2.2 .1zM251.1 135.2h2.3v.2l-2.2 .1zM253.3 126.7l.2 .1-.1 2-.2-.1zM253.3 123.9l.2 .1-.1 2-.2-.1zM253.3 129.5l.2 .1-.1 2-.2-.1zM253.3 121.1v2.1l.2-.1v-2M253.3 134.3v-2l.2 .1v1.9M253.3 121.1h.2M253.3 134.3h.2"/>
<path d="M257.4 137.3l-15 .2M262.4 137.3h2.8M265.2 137.3v-2.1a.19 .19 0 0 1 .2-.2 .19 .19 0 0 1 .2 .2v2.1M265.2 137.3a.19 .19 0 0 0 .2 .2 .19 .19 0 0 0 .2-.2M268.2 138.1h.9M268.2 137.3v.8M269.1 137.3v.8M270.3 135.3l.1 2h-4.8M270.3 134.3h.1M270.3 135.3h.1M270.4 134.3v1M270.4 135.3l.2 .2"/>
<path d="M270.6 134a.54 .54 0 0 1 .7 .1 .54 .54 0 0 1 .1 .7v.2a.49 .49 0 0 1-.2 .6 .49 .49 0 0 1-.6-.1M270.6 134v1.5M270.6 134l-.2 .3M25.9 176.6h3.3l.2 .2v.3l-3.6 .1M30.9 176.7l4-.1 .2 .5-4.1 .1-.1-.1zM36.7 176.7h4l.1 .4-.2 .2-3.8-.1-.2-.1zM44.6 176.8l-2.1-.1-.2 .5 .1 .1 2.3 .1M26 180.9l18.5 .2"/>
<circle cx="163.2" cy="24.9" r=".44"/>
<circle cx="163.2" cy="24.9" r=".9"/>
<circle cx="197.6" cy="41" r=".46"/>
<circle cx="197.6" cy="41" r=".91"/>
<circle cx="163.5" cy="82.2" r=".64"/>
<circle cx="163.5" cy="82.2" r=".75"/>
<circle cx="163.6" cy="82.2" r=".46"/>
<circle cx="163.6" cy="82.2" r=".35"/>
<circle cx="197.1" cy="82.2" r=".35"/>
<circle cx="197.1" cy="82.2" r=".45"/>
<circle cx="197.2" cy="82.2" r=".76"/>
<circle cx="197.3" cy="82.2" r=".64"/>
<circle cx="268.6" cy="82.3" r=".35"/>
<circle cx="268.6" cy="82.3" r=".64"/>
<circle cx="268.6" cy="82.3" r=".46"/>
<circle cx="268.6" cy="82.3" r=".76"/>
</g>
<path d="M10.5 113.1h25.3v29.6h-25.3zM26 180.9l-.3-1.9 .2-2.1 .6-2 1.4-2.3 1.8-1.7 2.3-1.2 1.7-.4 2.3-.1 2.2 .4 1.9 .9 1.6 1.2 1.3 1.5 1.1 1.8 .6 2.1 .1 2.3-.3 1.7" fill="none" stroke="#000" stroke-width=".21"/>
<path d="M80.7 .6h135.6v3.8h-135.6z" fill="#fff"/>
<text font-size="6.7" x="108.2" y="201.1">P3519</text>
<g font-size="6.3">
<text x="62" y="142.3">F</text>
<text x="113" y="146.3">E</text>
</g>
<g font-size="4.7">
<text x="278.9" y="195.6">RRI</text>
<text x="133" y="201.9">B</text>
<text x="205.1" y="202.5">1:1</text>
<text x="265.8" y="202.4">+/-0,50</text>
</g>
<g font-size="4.4">
<text x="102.5" y="184.9">25620 MAMIROLLE</text>
<text x="112.9" y="180.7">BP n° 7</text>
<text x="102.5" y="189.2">Tél : 03.81.55.91.00</text>
<text x="102.5" y="193.4">Fax: 03.81.55.91.02</text>
</g>
<g font-size="4.2">
<text x="80.7" y="3.5">WD-002Q54 - MGLE_5012 - P3519 115-75 - A.1 - PR - 2026/10/20 09:54:53</text>
<text x="273.9" y="162.8">FT1577</text>
</g>
<g font-size="4">
<text x="140.9" y="168.1">Désignation:</text>
<text x="142.8" y="173.8">21-19 115-75</text>
<text x="143" y="179.9">Rdé ogive</text>
<text x="143.2" y="186.7">Anses courbe coupées</text>
<text x="142.5" y="195.6">Client: Piaget</text>
<text x="174.8" y="195.5">Modele:</text>
<text x="254.2" y="195.6">Dessinateur:</text>
<text x="142.8" y="202.3">Date:</text>
<text x="156.5" y="202.2">05/01/2021</text>
<text x="186.4" y="202.7">Echelle:</text>
<text x="217.7" y="202.5">Tolérances générales:</text>
</g>
<g font-size="3.9">
<text x="109" y="10.3">Les</text>
<text x="117.9" y="10.3">côtes entourées</text>
<text x="151.2" y="10.3">sont valables sur les 2 brins</text>
</g>
<g font-size="3.5" fill="#808080">
<text x="46.4" y="13.5" transform="rotate(56 46.4 13.5)">R31</text>
<text x="134.8" y="16.6">3 Doublure</text>
<text x="242.8" y="12.6">4Doublure</text>
<text x="273.2" y="25.9">3</text>
<text x="168.7" y="32.6">R80</text>
<text x="273.3" y="42.1">3</text>
<text x="136.1" y="49">15</text>
<text x="153.2" y="49">20</text>
<text x="102.5" y="55.3">115</text>
<text x="134.1" y="60.9">55</text>
<text x="229.4" y="61.3">75</text>
<text x="85.2" y="71.8">2,40</text>
<text x="131" y="73.6">4,3</text>
<text x="245.9" y="72.1">5</text>
<text x="265" y="72.1">8</text>
<text x="274.1" y="77.5">1</text>
<text x="256.9" y="90.3">1,50</text>
<text x="57.2" y="112.7">20</text>
<text x="233.5" y="112.7">17 Traverse</text>
<text x="44.1" y="134.5" transform="rotate(-90 44.1 134.5)">18,80</text>
<text x="174.4" y="135.9" transform="rotate(-90 174.4 135.9)">21,20</text>
<text x="279.2" y="135.9" transform="rotate(-90 279.2 135.9)">19,20</text>
<text x="81.6" y="146.8">60</text>
<text x="138.4" y="145.2">5 couture</text>
<text x="247.5" y="148.5">de bride</text>
<text x="250.9" y="144.3">5 pts</text>
<text x="215.1" y="159.9" transform="rotate(-91 215.1 159.9)">2 Couture</text>
</g>
<g font-size="3.5">
<text x="172.4" y="69.6">1,10</text>
<text x="177.3" y="75.8">1,50</text>
<text x="153.5" y="90.9">20</text>
<text x="154.3" y="99.3">Barrette ergo courbe Ø1.5 x 21 Galbe I</text>
<text x="227.8" y="99.7">Barrette ergo droitez Ø1.5 x 19</text>
<text x="154.3" y="103.9">REF CAPSA: 163063 B</text>
<text x="227.8" y="104.2">REF CAPSA: 162866</text>
<text x="87.6" y="112.7">6,50 (perceur 70B6)</text>
<text x="154.3" y="108.4">REF INTERSTRAP: ACCBAR401</text>
<text x="227.8" y="108.7">REF INTERSTRAP: ACCBAR399</text>
<text x="12.2" y="117.1">1,50</text>
<text x="31.9" y="139.4">2</text>
<text x="16.6" y="148.6">DÉTAIL F</text>
<text x="12.5" y="153.1">ECHELLE 5 : 1</text>
<text x="22.8" y="167.4">4 pts sur 10mm</text>
<text x="28.3" y="189">DÉTAIL E</text>
<text x="24.3" y="193.5">ECHELLE 2 : 1</text>
</g>
<g font-size="3.2">
<text x="169.9" y="80.6">(Ø1.4 passe</text>
<text x="169.9" y="84.8">libre sans jeu)</text>
<text x="267.7" y="89.1">(Ø1.4 passe</text>
<text x="267.7" y="93.3">libre sans jeu)</text>
<text x="191.9" y="195.5">Polo S Squelette</text>
</g>
<g font-size="2.8">
<text x="222.4" y="17.3">Code shipping</text>
<text x="220.2" y="52.6">Code date</text>
<text x="223.5" y="48.3">Taille</text>
<text x="219.8" y="55.9">Code fournisseur</text>
</g>
<g font-size="2.5" fill="#808080">
<text x="50.2" y="19.4" transform="rotate(56 50.2 19.4)">±1</text>
<text x="175.8" y="32.5">±5</text>
<text x="109.3" y="55.3">±2</text>
<text x="234.3" y="61.3">±2</text>
<text x="93" y="71.8">±0,3</text>
<text x="136.9" y="73.6">±0,3</text>
<text x="277" y="77.4">±0,5</text>
<text x="62.1" y="112.7">±1</text>
<text x="44.1" y="124.8" transform="rotate(-90 44.1 124.8)">±0,2</text>
<text x="174.4" y="126.2" transform="rotate(-90 174.4 126.2)">±0,2</text>
<text x="279.2" y="126.2" transform="rotate(-90 279.2 126.2)">±0,2</text>
</g>
<g font-size="2.5">
<text x="193.9" y="166.6">DATE</text>
<text x="210" y="166.6">REV.</text>
<text x="235.7" y="166.6">modifications</text>
<text x="271.9" y="166.6">Modifier par</text>
<text x="190.4" y="170.2">27/01/2021</text>
<text x="211.9" y="170.2">B</text>
<text x="225.5" y="170.2">Modification réference CAPSA</text>
<text x="277.4" y="170.2">RRI</text>
</g>
<text font-size="2" x="131.8" y="197.4">Indice:</text>
</svg>
